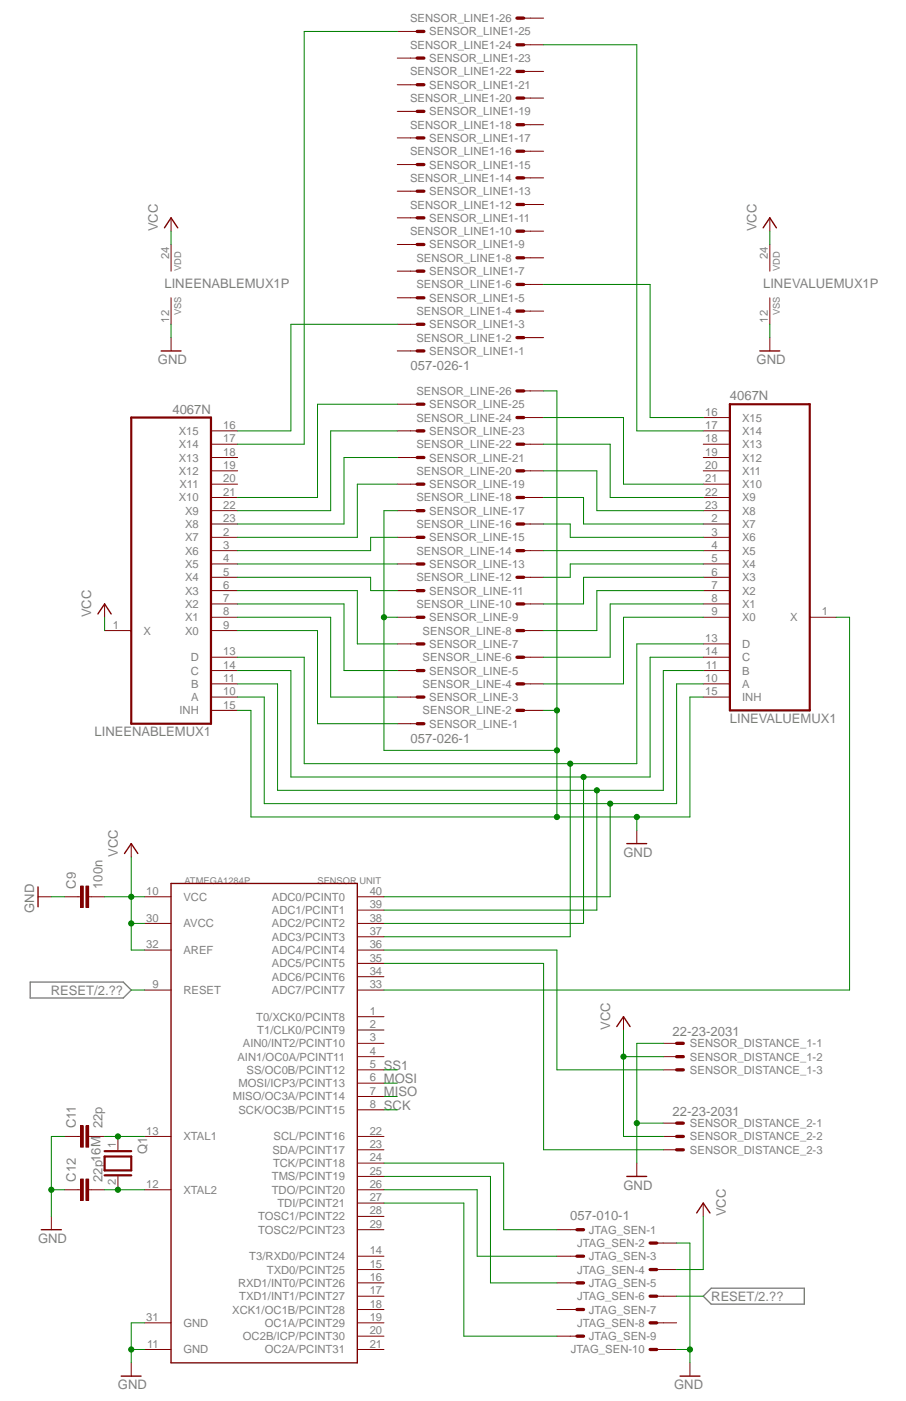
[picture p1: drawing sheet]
<svg xmlns="http://www.w3.org/2000/svg" width="279mm" height="432mm" viewBox="0 0 279 432" stroke-linecap="round" stroke-linejoin="round" font-family="sans-serif">
<path d="M9.3 302.7h28.7l2.5 2.4-2.5 2.5h-28.7zM216.9 399.5l2.4-2.5h28.7v5h-28.7z" fill="none" stroke="#808080" stroke-width=".42"/>
<path d="M30.2 189.2l2.1-3.1 2 3.1M11.7 273.3v6.2M38.4 263.1l2.1-3.1 2 3.1M52.7 272.3h57.5v147.7h-57.5zM193.3 260h6.1M190.2 316.4l2.1-3 2 3M12.7 379h6.2M193.3 362.6h6.1M214.8 373.8l2.1-3 2 3M37.4 424.1h6.1M209.7 424.1h6.2" fill="none" stroke="#800000" stroke-width=".42"/>
<g fill="none" stroke="#800000" stroke-width=".31">
<path d="M65.1 136.9h8.2M65.1 132.8h8.2M122.5 132.8h6.2M122.5 124.6h6.2M161.5 136.9h6.1M161.5 128.7h6.1M161.5 120.5h6.1M216.9 136.9h8.2M216.9 132.8h8.2M216.9 128.7h8.2M65.1 157.4h8.2M65.1 153.3h8.2"/>
<path d="M65.1 149.2h8.2M65.1 145.1h8.2M65.1 141h8.2M122.5 157.4h6.2M122.5 149.2h6.2M122.5 141h6.2M161.5 153.3h6.1M161.5 145.1h6.1M216.9 157.4h8.2M216.9 153.3h8.2M216.9 149.2h8.2M216.9 145.1h8.2"/>
<path d="M216.9 141h8.2M65.1 177.9h8.2M65.1 173.8h8.2M65.1 169.7h8.2M65.1 165.6h8.2M65.1 161.5h8.2M122.5 173.8h6.2M122.5 165.6h6.2M161.5 177.9h6.1M161.5 169.7h6.1M161.5 161.5h6.1M216.9 177.9h8.2"/>
<path d="M216.9 173.8h8.2M216.9 169.7h8.2M216.9 165.6h8.2M216.9 161.5h8.2M32.3 194.4h8.2M32.3 186.1v4.1M65.1 190.2h8.2M65.1 186.1h8.2M65.1 182h8.2M65.1 194.4h8.2M122.5 198.5h6.2M122.5 190.2h6.2"/>
<path d="M122.5 182h6.2M161.5 186.1h6.1M161.5 194.4h6.1M216.9 198.5h8.2M216.9 190.2h8.2M216.9 186.1h8.2M216.9 182h8.2M249.7 190.2h8.2M65.1 210.8h8.2M65.1 206.7h8.2M65.1 202.6h8.2M65.1 214.8h8.2"/>
<path d="M65.1 218.9h8.2M122.5 206.7h6.2M122.5 214.8h6.2M161.5 210.8h6.1M161.5 202.6h6.1M161.5 218.9h6.1M216.9 210.8h8.2M216.9 206.7h8.2M216.9 202.6h8.2M216.9 214.8h8.2M122.5 223.1h6.2M196.4 255.9v4.1"/>
<path d="M11.7 276.4h4.1M24 276.4h.8M27.3 276.4h.9M40.5 260v4.1M44.6 276.4h8.1M110.2 276.4h8.2M44.6 292.8h8.1M44.6 284.6h8.1M110.2 296.9h8.2M110.2 292.8h8.2M110.2 288.7h8.2M110.2 284.6h8.2"/>
<path d="M110.2 280.5h8.2M44.6 305.1h8.1M110.2 305.1h8.2M110.2 301h8.2M110.2 317.5h8.2M110.2 313.4h8.2M192.3 313.4v4.1M110.2 337.9h8.2M110.2 333.8h8.2M110.2 329.7h8.2M110.2 325.7h8.2M110.2 321.6h8.2"/>
<path d="M204.6 329.7h4.1M204.6 325.7h4.1M204.6 321.6h4.1M36.4 350.3v4.1M44.6 350.3h8.1M110.2 350.3h8.2M110.2 358.5h8.2M110.2 354.4h8.2M110.2 342.1h8.2M196.4 358.5v4.1M204.6 350.3h4.1M204.6 354.4h4.1"/>
<path d="M204.6 346.2h4.1M15.8 374.9v4.1M36.4 362.6v4.1M44.6 366.7h8.1M110.2 366.7h8.2M110.2 379h8.2M110.2 374.9h8.2M110.2 370.8h8.2M110.2 362.6h8.2M171.7 379h6.2M216.9 370.8v4.1M110.2 399.5h8.2"/>
<path d="M110.2 395.4h8.2M110.2 387.2h8.2M110.2 391.3h8.2M171.7 395.4h6.2M171.7 387.2h6.2M202.5 399.5h6.2M202.5 391.3h6.2M202.5 383.1h6.2M44.6 415.9h8.1M44.6 407.7h8.1M110.2 415.9h8.2M110.2 411.8h8.2"/>
<path d="M110.2 407.7h8.2M110.2 403.6h8.2M171.7 411.8h6.2M171.7 403.6h6.2M202.5 415.9h6.2M202.5 407.7h6.2M40.5 420v4.1M212.8 420v4.1"/>
</g>
<path d="M40.5 128.7h24.6v94.4h-24.6zM225.1 124.6h24.6v94.3h-24.6zM32.3 356.4h8.2v4.3h-8.2zM32.3 354.8h8.2M32.3 362.2h8.2" fill="none" stroke="#800000" stroke-width=".68"/>
<g fill="none" stroke="#800000" stroke-width="1">
<path d="M128.7 132.8h2M128.7 124.6h2M159.4 136.9h2.1M159.4 128.7h2.1M159.4 120.5h2.1M128.7 157.4h2M128.7 149.2h2M128.7 141h2M159.4 153.3h2.1M159.4 145.1h2.1M128.7 173.8h2M128.7 165.6h2"/>
<path d="M159.4 177.9h2.1M159.4 169.7h2.1M159.4 161.5h2.1M128.7 198.5h2M128.7 190.2h2M128.7 182h2M159.4 194.4h2.1M159.4 186.1h2.1M128.7 214.8h2M128.7 206.7h2M159.4 218.9h2.1M159.4 210.8h2.1"/>
<path d="M159.4 202.6h2.1M128.7 223.1h2M208.7 321.6h2M208.7 325.7h2M208.7 329.7h2M208.7 346.2h2M208.7 350.3h2M208.7 354.4h2M177.9 379h2.1M177.9 387.2h2.1M177.9 395.4h2.1M200.5 383.1h2"/>
<path d="M200.5 391.3h2M200.5 399.5h2M177.9 403.6h2.1M177.9 411.8h2.1M200.5 407.7h2M200.5 415.9h2"/>
</g>
<path d="M26.5 273.1h.8v6.6h-.8z" fill-rule="evenodd" fill="#800000"/>
<path d="M26.5 273.1h.8v6.6h-.8z" fill="none" stroke="#800000" stroke-width=".31"/>
<path d="M24.8 273.1h.9v6.6h-.9z" fill-rule="evenodd" fill="#800000"/>
<path d="M19.9 276.4h4.1M24.8 273.1h.9v6.6h-.9zM28.2 276.4h4.1M24 350.3h.8M27.3 350.3h.9" fill="none" stroke="#800000" stroke-width=".31"/>
<path d="M26.5 347h.8v6.6h-.8z" fill-rule="evenodd" fill="#800000"/>
<path d="M26.5 347h.8v6.6h-.8z" fill="none" stroke="#800000" stroke-width=".31"/>
<path d="M24.8 347h.9v6.6h-.9z" fill-rule="evenodd" fill="#800000"/>
<path d="M19.9 350.3h4.1M24.8 347h.9v6.6h-.9zM28.2 350.3h4.1M24 366.7h.8M27.3 366.7h.9" fill="none" stroke="#800000" stroke-width=".31"/>
<path d="M26.5 363.4h.8v6.6h-.8z" fill-rule="evenodd" fill="#800000"/>
<path d="M26.5 363.4h.8v6.6h-.8z" fill="none" stroke="#800000" stroke-width=".31"/>
<path d="M24.8 363.4h.9v6.6h-.9z" fill-rule="evenodd" fill="#800000"/>
<g fill="none" stroke="#800000" stroke-width=".31">
<path d="M122.5 17.9h6.2M122.5 9.7h6.2M161.5 13.8h6.1M161.5 5.6h6.1M122.5 34.3h6.2M122.5 26.1h6.2M161.5 38.4h6.1M161.5 30.2h6.1M161.5 22h6.1M122.5 58.9h6.2M122.5 50.7h6.2M122.5 42.5h6.2"/>
<path d="M161.5 54.8h6.1M161.5 46.6h6.1M52.7 67.1v4.1M52.7 75.4v8.2M122.5 75.4h6.2M122.5 67.1h6.2M161.5 79.5h6.1M161.5 71.2h6.1M161.5 63h6.1M237.4 67.1v4.1M237.4 75.4v8.2M52.7 91.8v8.1"/>
<path d="M122.5 99.9h6.2M122.5 91.8h6.2M122.5 83.6h6.2M161.5 95.9h6.1M161.5 87.7h6.1M237.4 91.8v8.1M52.7 104.1v4.1M122.5 108.2h6.2M161.5 104.1h6.1M237.4 104.1v4.1M19.9 366.7h4.1M24.8 363.4h.9v6.6h-.9z"/>
<path d="M28.2 366.7h4.1"/>
</g>
<path d="M50.7 70.2l2-3.1 2.1 3.1M235.3 70.2l2.1-3.1 2 3.1M49.7 108.2h6.1M234.3 108.2h6.2" fill="none" stroke="#800000" stroke-width=".42"/>
<g fill="none" stroke="#800000" stroke-width="1">
<path d="M128.7 17.9h2M128.7 9.7h2M159.4 13.8h2.1M159.4 5.6h2.1M128.7 34.3h2M128.7 26.1h2M159.4 38.4h2.1M159.4 30.2h2.1M159.4 22h2.1M128.7 58.9h2M128.7 50.7h2M128.7 42.5h2"/>
<path d="M159.4 54.8h2.1M159.4 46.6h2.1M128.7 75.4h2M128.7 67.1h2M159.4 79.5h2.1M159.4 71.2h2.1M159.4 63h2.1M128.7 99.9h2M128.7 91.8h2M128.7 83.6h2M159.4 95.9h2.1M159.4 87.7h2.1"/>
<path d="M128.7 108.2h2M159.4 104.1h2.1"/>
</g>
<path d="M32.3 190.2v4.2M32.3 276.4h12.3M40.5 264.1v28.7h4.1M40.5 284.6h4.1" fill="none" stroke="#008000" stroke-width=".31"/>
<circle cx="40.5" cy="284.6" r=".8" fill="#008000"/>
<circle cx="40.5" cy="284.6" r=".8" fill="none" stroke="#008000" stroke-width=".31"/>
<circle cx="40.5" cy="276.4" r=".8" fill="#008000"/>
<g fill="none" stroke="#008000" stroke-width=".31">
<path d="M192.3 317.5v32.8h12.3M192.3 325.7h12.3"/>
<circle cx="40.5" cy="276.4" r=".8"/>
</g>
<circle cx="192.3" cy="325.7" r=".8" fill="#008000"/>
<g fill="none" stroke="#008000" stroke-width=".31">
<path d="M52.7 71.2v4.2M237.4 71.2v4.2M212.8 214.8v37h-135.4v-32.9h-4.1M196.4 251.8v4.1M216.9 374.9v16.4h-8.2"/>
<circle cx="192.3" cy="325.7" r=".8"/>
</g>
<circle cx="196.4" cy="251.8" r=".8" fill="#008000"/>
<g fill="none" stroke="#008000" stroke-width=".31">
<path d="M167.6 120.5h4.1v110.8h-53.3M167.6 218.9h4.1M212.8 214.8h4.1"/>
<circle cx="196.4" cy="251.8" r=".8"/>
</g>
<circle cx="171.8" cy="219" r=".8" fill="#008000"/>
<circle cx="171.8" cy="219" r=".8" fill="none" stroke="#008000" stroke-width=".31"/>
<circle cx="171.8" cy="231.3" r=".8" fill="#008000"/>
<g fill="none" stroke="#008000" stroke-width=".31">
<path d="M122.5 157.4h-4.1v73.9M118.4 190.2h4.1"/>
<circle cx="171.8" cy="231.3" r=".8"/>
</g>
<circle cx="118.4" cy="190.2" r=".8" fill="#008000"/>
<g fill="none" stroke="#008000" stroke-width=".31">
<path d="M171.7 231.3v20.5"/>
<circle cx="118.4" cy="190.2" r=".8"/>
</g>
<circle cx="171.8" cy="251.8" r=".8" fill="#008000"/>
<g fill="none" stroke="#008000" stroke-width=".31">
<path d="M40.5 415.9h4.1M44.6 407.7h-4.1v12.3"/>
<circle cx="171.8" cy="251.8" r=".8"/>
</g>
<circle cx="40.5" cy="415.9" r=".8" fill="#008000"/>
<g fill="none" stroke="#008000" stroke-width=".31">
<path d="M15.8 276.4h4.1M204.6 321.6h-8.2v36.9M196.4 346.2h8.2"/>
<circle cx="40.5" cy="415.9" r=".8"/>
</g>
<circle cx="196.4" cy="346.2" r=".8" fill="#008000"/>
<g fill="none" stroke="#008000" stroke-width=".31">
<path d="M212.8 383.1v36.9M208.7 415.9h4.1"/>
<circle cx="196.4" cy="346.2" r=".8"/>
</g>
<circle cx="212.8" cy="415.9" r=".8" fill="#008000"/>
<g fill="none" stroke="#008000" stroke-width=".31">
<path d="M15.8 350.3v24.6M15.8 366.7h4.1M208.7 383.1h4.1"/>
<circle cx="212.8" cy="415.9" r=".8"/>
</g>
<circle cx="15.8" cy="366.7" r=".8" fill="#008000"/>
<g fill="none" stroke="#008000" stroke-width=".31">
<path d="M52.7 99.9v4.2M237.4 99.9v4.2M73.3 214.8h8.2v32.9h127.2M188.2 247.7v28.7h-69.8M15.8 350.3h4.1"/>
<circle cx="15.8" cy="366.7" r=".8"/>
</g>
<circle cx="188.2" cy="247.7" r=".8" fill="#008000"/>
<g fill="none" stroke="#008000" stroke-width=".31">
<path d="M73.3 210.8h12.3v32.8h119M216.9 210.8h-8.2v36.9M184.1 243.6v36.9h-65.7"/>
<circle cx="188.2" cy="247.7" r=".8"/>
</g>
<circle cx="184.1" cy="243.6" r=".8" fill="#008000"/>
<g fill="none" stroke="#008000" stroke-width=".31">
<path d="M73.3 206.7h16.4v32.8h110.8M216.9 206.7h-12.3v36.9M180 239.5v45.1h-61.6"/>
<circle cx="184.1" cy="243.6" r=".8"/>
</g>
<circle cx="180" cy="239.5" r=".8" fill="#008000"/>
<g fill="none" stroke="#008000" stroke-width=".31">
<path d="M73.3 202.6h20.5v32.8h102.6M216.9 202.6h-16.4v36.9M175.9 235.4v53.3h-57.5"/>
<circle cx="180" cy="239.5" r=".8"/>
</g>
<circle cx="175.9" cy="235.4" r=".8" fill="#008000"/>
<g fill="none" stroke="#008000" stroke-width=".31">
<path d="M122.5 124.6h-24.6v28.7h-24.6M122.5 132.8h-20.5v24.6h-28.7M167.6 128.7h24.7v20.5h24.6M167.6 136.9h20.6v16.4h28.7M122.5 141h-16.4v20.5h-32.8M122.5 149.2h-12.3v16.4h-36.9M167.6 153.3h12.4v8.2h36.9M167.6 145.1h16.5v12.3h32.8M73.3 177.9h41v4.1h8.2M73.3 173.8h49.2M122.5 165.6h-8.2v4.1h-41M167.6 169.7h49.3"/>
<path d="M167.6 161.5h8.3v4.1h41M216.9 177.9h-36.9v8.2h-12.4M216.9 173.8h-41v4.1h-8.3M73.3 182h36.9v16.5h12.3M73.3 190.2h28.7v24.6h20.5M73.3 194.4h24.6v28.7h24.6M73.3 186.1h32.8v20.6h16.4M216.9 198.5h-20.5v36.9M216.9 190.2h-24.6v20.6h-24.7M216.9 182h-32.8v12.4h-16.5M216.9 186.1h-28.7v16.5h-20.6M257.9 190.2h4.1v114.9h-143.6"/>
<path d="M118.4 292.8h53.3v36.9h32.9M118.4 296.9h49.2v57.5h37M40.5 305.1h4.1M118.4 329.7h4.1M118.4 337.9h4.1M118.4 333.8h4.1M118.4 358.5h36.9v20.5h16.4M118.4 342.1h4.1M32.3 366.7h12.3M118.4 370.8h24.6v41h28.7M118.4 366.7h28.8v20.5h24.5M118.4 362.6h32.9v32.8h20.4"/>
<path d="M208.7 399.5h8.2"/>
<circle cx="175.9" cy="235.4" r=".8"/>
</g>
<circle cx="36.4" cy="366.7" r=".8" fill="#008000"/>
<g fill="none" stroke="#008000" stroke-width=".31">
<path d="M36.4 350.3h8.2"/>
<circle cx="36.4" cy="366.7" r=".8"/>
</g>
<circle cx="36.4" cy="350.3" r=".8" fill="#008000"/>
<g fill="none" stroke="#008000" stroke-width=".31">
<path d="M122.5 9.7h-28.7v127.2h-20.5M167.6 13.8h28.8v119h20.5M122.5 99.9h-32.8v32.9h-16.4M167.6 87.7h32.9v41h16.4M32.3 350.3h4.1"/>
<circle cx="36.4" cy="350.3" r=".8"/>
</g>
<g font-size="4" fill="#808080">
<text x="48.7" y="71.2" transform="rotate(-90 48.7 71.2)">VCC</text>
<text x="233.3" y="71.2" transform="rotate(-90 233.3 71.2)">VCC</text>
<text x="50.7" y="88.7">LINEENABLEMUX1P</text>
<text x="235.3" y="88.7">LINEVALUEMUX1P</text>
<text x="48.7" y="112.3">GND</text>
<text x="233.3" y="112.3">GND</text>
<text x="126.6" y="114.1">057-026-1</text>
<text x="225.1" y="123.4">4067N</text>
<text x="53.2" y="127.5">4067N</text>
<text x="28.2" y="190.2" transform="rotate(-90 28.2 190.2)">VCC</text>
<text x="29.2" y="227">LINEENABLEMUX1</text>
<text x="225.1" y="222.9">LINEVALUEMUX1</text>
<text x="126.6" y="229">057-026-1</text>
<text x="36.4" y="264.1" transform="rotate(-90 36.4 264.1)">VCC</text>
<text x="192.3" y="264.1">GND</text>
<text x="23.4" y="273.9" transform="rotate(-90 23.4 273.9)">C9</text>
<text x="31.6" y="273.9" transform="rotate(-90 31.6 273.9)">100n</text>
<text x="10.5" y="281.3" transform="rotate(-90 10.5 281.3)">GND</text>
<text x="15.7" y="306.6">RESET/2.??</text>
<text x="188.2" y="317.5" transform="rotate(-90 188.2 317.5)">VCC</text>
<text x="207.4" y="319.3">22-23-2031</text>
<text x="118.4" y="329.8">SS1</text>
<text x="118.4" y="333.8">MOSI</text>
<text x="118.4" y="337.9">MISO</text>
<text x="23.4" y="347.8" transform="rotate(-90 23.4 347.8)">C11</text>
<text x="31.6" y="347.8" transform="rotate(-90 31.6 347.8)">22p</text>
<text x="118.4" y="342.1">SCK</text>
<text x="207.4" y="343.9">22-23-2031</text>
<text x="45.4" y="355.6" transform="rotate(-90 45.4 355.6)">Q1</text>
<text x="23.4" y="364.2" transform="rotate(-90 23.4 364.2)">C12</text>
<text x="31.6" y="364.2" transform="rotate(-90 31.6 364.2)">22p16M</text>
<text x="192.3" y="366.7">GND</text>
<text x="175.9" y="375.9">057-010-1</text>
<text x="223.9" y="374.9" transform="rotate(-90 223.9 374.9)">VCC</text>
<text x="11.7" y="383.1">GND</text>
<text x="219.3" y="400.9">RESET/2.??</text>
<text x="36.4" y="428.2">GND</text>
<text x="207.9" y="428.2">GND</text>
</g>
<g font-size="3.5" fill="#808080">
<text x="126.4" y="6.8">SENSOR_LINE1-26</text>
<text x="132.4" y="10.9">SENSOR_LINE1-25</text>
<text x="126.4" y="15">SENSOR_LINE1-24</text>
<text x="126.4" y="23.2">SENSOR_LINE1-22</text>
<text x="132.4" y="19.1">SENSOR_LINE1-23</text>
<text x="132.4" y="27.3">SENSOR_LINE1-21</text>
<text x="126.4" y="31.5">SENSOR_LINE1-20</text>
<text x="132.4" y="35.6">SENSOR_LINE1-19</text>
<text x="126.4" y="39.7">SENSOR_LINE1-18</text>
<text x="126.4" y="47.9">SENSOR_LINE1-16</text>
<text x="132.4" y="43.7">SENSOR_LINE1-17</text>
<text x="132.4" y="51.9">SENSOR_LINE1-15</text>
<text x="126.4" y="56">SENSOR_LINE1-14</text>
<text x="126.4" y="64.3">SENSOR_LINE1-12</text>
<text x="132.4" y="60.2">SENSOR_LINE1-13</text>
<text x="132.4" y="68.4">SENSOR_LINE1-11</text>
<text x="126.4" y="72.5">SENSOR_LINE1-10</text>
<text x="132.4" y="76.6">SENSOR_LINE1-9</text>
<text x="52.2" y="79.8" transform="rotate(-90 52.2 79.8)">24</text>
<text x="128.4" y="80.7">SENSOR_LINE1-8</text>
<text x="236.8" y="79.8" transform="rotate(-90 236.8 79.8)">24</text>
<text x="128.4" y="88.9">SENSOR_LINE1-6</text>
<text x="132.4" y="84.8">SENSOR_LINE1-7</text>
<text x="132.4" y="93">SENSOR_LINE1-5</text>
<text x="52.2" y="99.4" transform="rotate(-90 52.2 99.4)">12</text>
<text x="128.4" y="97.1">SENSOR_LINE1-4</text>
<text x="132.4" y="101.2">SENSOR_LINE1-3</text>
<text x="236.8" y="99.4" transform="rotate(-90 236.8 99.4)">12</text>
<text x="128.4" y="105.3">SENSOR_LINE1-2</text>
<text x="132.4" y="109.4">SENSOR_LINE1-1</text>
<text x="128.4" y="121.7">SENSOR_LINE-26</text>
<text x="132.4" y="125.8">SENSOR_LINE-25</text>
<text x="128.4" y="129.9">SENSOR_LINE-24</text>
<text x="217.4" y="128.1">16</text>
<text x="228.9" y="129.9">X15</text>
<text x="55.1" y="134">X15</text>
<text x="68.8" y="136.3">17</text>
<text x="68.8" y="132.2">16</text>
<text x="132.4" y="134">SENSOR_LINE-23</text>
<text x="217.4" y="136.3">18</text>
<text x="217.4" y="132.2">17</text>
<text x="228.9" y="134">X14</text>
<text x="55.1" y="142.2">X13</text>
<text x="55.1" y="138.1">X14</text>
<text x="68.8" y="140.4">18</text>
<text x="128.4" y="138.1">SENSOR_LINE-22</text>
<text x="132.4" y="142.2">SENSOR_LINE-21</text>
<text x="217.4" y="140.4">19</text>
<text x="228.9" y="142.2">X12</text>
<text x="228.9" y="138.1">X13</text>
<text x="55.1" y="146.3">X12</text>
<text x="68.8" y="148.6">20</text>
<text x="68.8" y="144.5">19</text>
<text x="128.4" y="146.3">SENSOR_LINE-20</text>
<text x="217.4" y="148.6">21</text>
<text x="217.4" y="144.5">20</text>
<text x="228.9" y="146.3">X11</text>
<text x="55.1" y="154.6">X10</text>
<text x="55.4" y="150.5">X11</text>
<text x="68.8" y="152.7">21</text>
<text x="128.4" y="154.6">SENSOR_LINE-18</text>
<text x="132.4" y="150.5">SENSOR_LINE-19</text>
<text x="217.4" y="152.7">22</text>
<text x="228.9" y="154.6">X9</text>
<text x="228.9" y="150.5">X10</text>
<text x="57.1" y="158.6">X9</text>
<text x="68.8" y="161">23</text>
<text x="68.8" y="156.8">22</text>
<text x="132.4" y="158.6">SENSOR_LINE-17</text>
<text x="217.4" y="156.8">23</text>
<text x="219.4" y="161">2</text>
<text x="228.9" y="158.6">X8</text>
<text x="57.1" y="166.8">X7</text>
<text x="57.1" y="162.7">X8</text>
<text x="68.8" y="165.1">2</text>
<text x="128.4" y="162.7">SENSOR_LINE-16</text>
<text x="132.4" y="166.8">SENSOR_LINE-15</text>
<text x="219.4" y="165.1">3</text>
<text x="228.9" y="166.8">X6</text>
<text x="228.9" y="162.7">X7</text>
<text x="57.1" y="170.9">X6</text>
<text x="68.8" y="173.3">4</text>
<text x="68.8" y="169.2">3</text>
<text x="128.4" y="170.9">SENSOR_LINE-14</text>
<text x="219.4" y="173.3">5</text>
<text x="219.4" y="169.2">4</text>
<text x="228.9" y="170.9">X5</text>
<text x="57.1" y="179.2">X4</text>
<text x="57.1" y="175">X5</text>
<text x="68.8" y="177.4">5</text>
<text x="128.4" y="179.2">SENSOR_LINE-12</text>
<text x="132.4" y="175">SENSOR_LINE-13</text>
<text x="219.4" y="177.4">6</text>
<text x="228.9" y="179.2">X3</text>
<text x="228.9" y="175">X4</text>
<text x="57.1" y="183.3">X3</text>
<text x="68.8" y="185.5">7</text>
<text x="68.8" y="181.5">6</text>
<text x="132.4" y="183.3">SENSOR_LINE-11</text>
<text x="219.4" y="185.5">8</text>
<text x="219.4" y="181.5">7</text>
<text x="228.9" y="183.3">X2</text>
<text x="57.1" y="191.5">X1</text>
<text x="57.1" y="187.4">X2</text>
<text x="68.8" y="189.7">8</text>
<text x="128.4" y="187.4">SENSOR_LINE-10</text>
<text x="132.4" y="191.5">SENSOR_LINE-9</text>
<text x="219.4" y="189.7">9</text>
<text x="228.9" y="191.5">X0</text>
<text x="228.9" y="187.4">X1</text>
<text x="243.6" y="191.5">X</text>
<text x="253.5" y="189.7">1</text>
<text x="34.8" y="193.8">1</text>
<text x="44.2" y="195.6">X</text>
<text x="57.1" y="195.6">X0</text>
<text x="68.8" y="193.8">9</text>
<text x="130.3" y="195.6">SENSOR_LINE-8</text>
<text x="217.4" y="197.9">13</text>
<text x="58.8" y="203.8">D</text>
<text x="68.8" y="202">13</text>
<text x="130.3" y="203.8">SENSOR_LINE-6</text>
<text x="132.4" y="199.7">SENSOR_LINE-7</text>
<text x="217.4" y="202">14</text>
<text x="228.9" y="203.8">C</text>
<text x="228.9" y="199.7">D</text>
<text x="58.8" y="207.9">C</text>
<text x="68.8" y="206.1">14</text>
<text x="132.4" y="207.9">SENSOR_LINE-5</text>
<text x="217.7" y="206.1">11</text>
<text x="228.9" y="207.9">B</text>
<text x="59" y="212">B</text>
<text x="68.8" y="214.3">10</text>
<text x="68.8" y="210.2">11</text>
<text x="130.3" y="212">SENSOR_LINE-4</text>
<text x="217.4" y="210.2">10</text>
<text x="217.4" y="214.3">15</text>
<text x="228.9" y="212">A</text>
<text x="55.3" y="220.2">INH</text>
<text x="59" y="216.1">A</text>
<text x="68.8" y="218.4">15</text>
<text x="130.3" y="220.2">SENSOR_LINE-2</text>
<text x="132.4" y="216.1">SENSOR_LINE-3</text>
<text x="228.9" y="216.1">INH</text>
<text x="132.4" y="224.3">SENSOR_LINE-1</text>
<text x="45.1" y="275.8">10</text>
<text x="114" y="275.8">40</text>
<text x="56.6" y="277.7">VCC</text>
<text x="83.8" y="281.7">ADC1/PCINT1</text>
<text x="83.8" y="277.6">ADC0/PCINT0</text>
<text x="114" y="280">39</text>
<text x="45.1" y="284.1">30</text>
<text x="56.6" y="285.8">AVCC</text>
<text x="83.8" y="285.8">ADC2/PCINT2</text>
<text x="114" y="284.1">38</text>
<text x="45.1" y="292.3">32</text>
<text x="83.8" y="289.9">ADC3/PCINT3</text>
<text x="114" y="292.3">36</text>
<text x="114" y="288.2">37</text>
<text x="56.6" y="294">AREF</text>
<text x="83.8" y="298.2">ADC5/PCINT5</text>
<text x="83.8" y="294">ADC4/PCINT4</text>
<text x="114" y="296.4">35</text>
<text x="47" y="304.5">9</text>
<text x="83.8" y="302.3">ADC6/PCINT6</text>
<text x="114" y="304.5">33</text>
<text x="114" y="300.4">34</text>
<text x="56.6" y="306.4">RESET</text>
<text x="83.8" y="306.4">ADC7/PCINT7</text>
<text x="79" y="314.6">T0/XCK0/PCINT8</text>
<text x="114" y="316.9">2</text>
<text x="114" y="312.8">1</text>
<text x="74.9" y="322.8">AIN0/INT2/PCINT10</text>
<text x="79.3" y="318.7">T1/CLK0/PCINT9</text>
<text x="114" y="321">3</text>
<text x="212.8" y="322.8">SENSOR_DISTANCE_1-1</text>
<text x="73.2" y="326.9">AIN1/OC0A/PCINT11</text>
<text x="114" y="329.2">5</text>
<text x="114" y="325.1">4</text>
<text x="212.8" y="326.9">SENSOR_DISTANCE_1-2</text>
<text x="73.6" y="335.1">MOSI/ICP3/PCINT13</text>
<text x="76" y="331">SS/OC0B/PCINT12</text>
<text x="114" y="333.3">6</text>
<text x="212.8" y="331">SENSOR_DISTANCE_1-3</text>
<text x="71.8" y="339.2">MISO/OC3A/PCINT14</text>
<text x="114" y="341.5">8</text>
<text x="114" y="337.4">7</text>
<text x="73.5" y="343.3">SCK/OC3B/PCINT15</text>
<text x="212.8" y="347.4">SENSOR_DISTANCE_2-1</text>
<text x="35.8" y="353.8" transform="rotate(-90 35.8 353.8)">1</text>
<text x="45.1" y="349.7">13</text>
<text x="56.6" y="351.5">XTAL1</text>
<text x="84.4" y="351.5">SCL/PCINT16</text>
<text x="114" y="353.8">23</text>
<text x="114" y="349.7">22</text>
<text x="212.8" y="351.5">SENSOR_DISTANCE_2-2</text>
<text x="84" y="355.6">SDA/PCINT17</text>
<text x="84.2" y="359.7">TCK/PCINT18</text>
<text x="114" y="357.9">24</text>
<text x="212.8" y="355.6">SENSOR_DISTANCE_2-3</text>
<text x="35.8" y="365.1" transform="rotate(-90 35.8 365.1)">2</text>
<text x="83.9" y="363.8">TMS/PCINT19</text>
<text x="114" y="362">25</text>
<text x="45.1" y="366.1">12</text>
<text x="56.6" y="367.9">XTAL2</text>
<text x="83.8" y="367.9">TDO/PCINT20</text>
<text x="114" y="370.2">27</text>
<text x="114" y="366.1">26</text>
<text x="79.6" y="376.1">TOSC1/PCINT22</text>
<text x="85.6" y="372">TDI/PCINT21</text>
<text x="114" y="374.3">28</text>
<text x="79.6" y="380.2">TOSC2/PCINT23</text>
<text x="114" y="378.4">29</text>
<text x="181.6" y="380.2">JTAG_SEN-1</text>
<text x="76.9" y="388.4">T3/RXD0/PCINT24</text>
<text x="114" y="386.6">14</text>
<text x="178" y="384.3">JTAG_SEN-2</text>
<text x="181.6" y="388.5">JTAG_SEN-3</text>
<text x="82.3" y="392.5">TXD0/PCINT25</text>
<text x="114" y="394.8">16</text>
<text x="114" y="390.7">15</text>
<text x="178" y="392.6">JTAG_SEN-4</text>
<text x="73.4" y="396.6">RXD1/INT0/PCINT26</text>
<text x="73.8" y="400.7">TXD1/INT1/PCINT27</text>
<text x="114" y="398.9">17</text>
<text x="178" y="400.7">JTAG_SEN-6</text>
<text x="181.6" y="396.6">JTAG_SEN-5</text>
<text x="45.1" y="407.2">31</text>
<text x="71.6" y="404.8">XCK1/OC1B/PCINT28</text>
<text x="114" y="407.2">19</text>
<text x="114" y="403.1">18</text>
<text x="181.6" y="404.8">JTAG_SEN-7</text>
<text x="56.6" y="408.9">GND</text>
<text x="74.9" y="413">OC2B/ICP/PCINT30</text>
<text x="81.7" y="408.9">OC1A/PCINT29</text>
<text x="114" y="411.3">20</text>
<text x="178" y="408.9">JTAG_SEN-8</text>
<text x="181.6" y="413">JTAG_SEN-9</text>
<text x="45.3" y="415.3">11</text>
<text x="56.6" y="417.2">GND</text>
<text x="81.7" y="417.2">OC2A/PCINT31</text>
<text x="114" y="415.3">21</text>
<text x="176.1" y="417.2">JTAG_SEN-10</text>
</g>
<g font-size="2.9" fill="#808080">
<text x="55.8" y="83.6" transform="rotate(-90 55.8 83.6)">VDD</text>
<text x="240.5" y="83.6" transform="rotate(-90 240.5 83.6)">VDD</text>
<text x="55.8" y="97.1" transform="rotate(-90 55.8 97.1)">VSS</text>
<text x="240.5" y="97.1" transform="rotate(-90 240.5 97.1)">VSS</text>
<text x="56.9" y="272.3">ATMEGA1284P</text>
<text x="97.9" y="272.3">SENSOR UNIT</text>
</g>
</svg>
